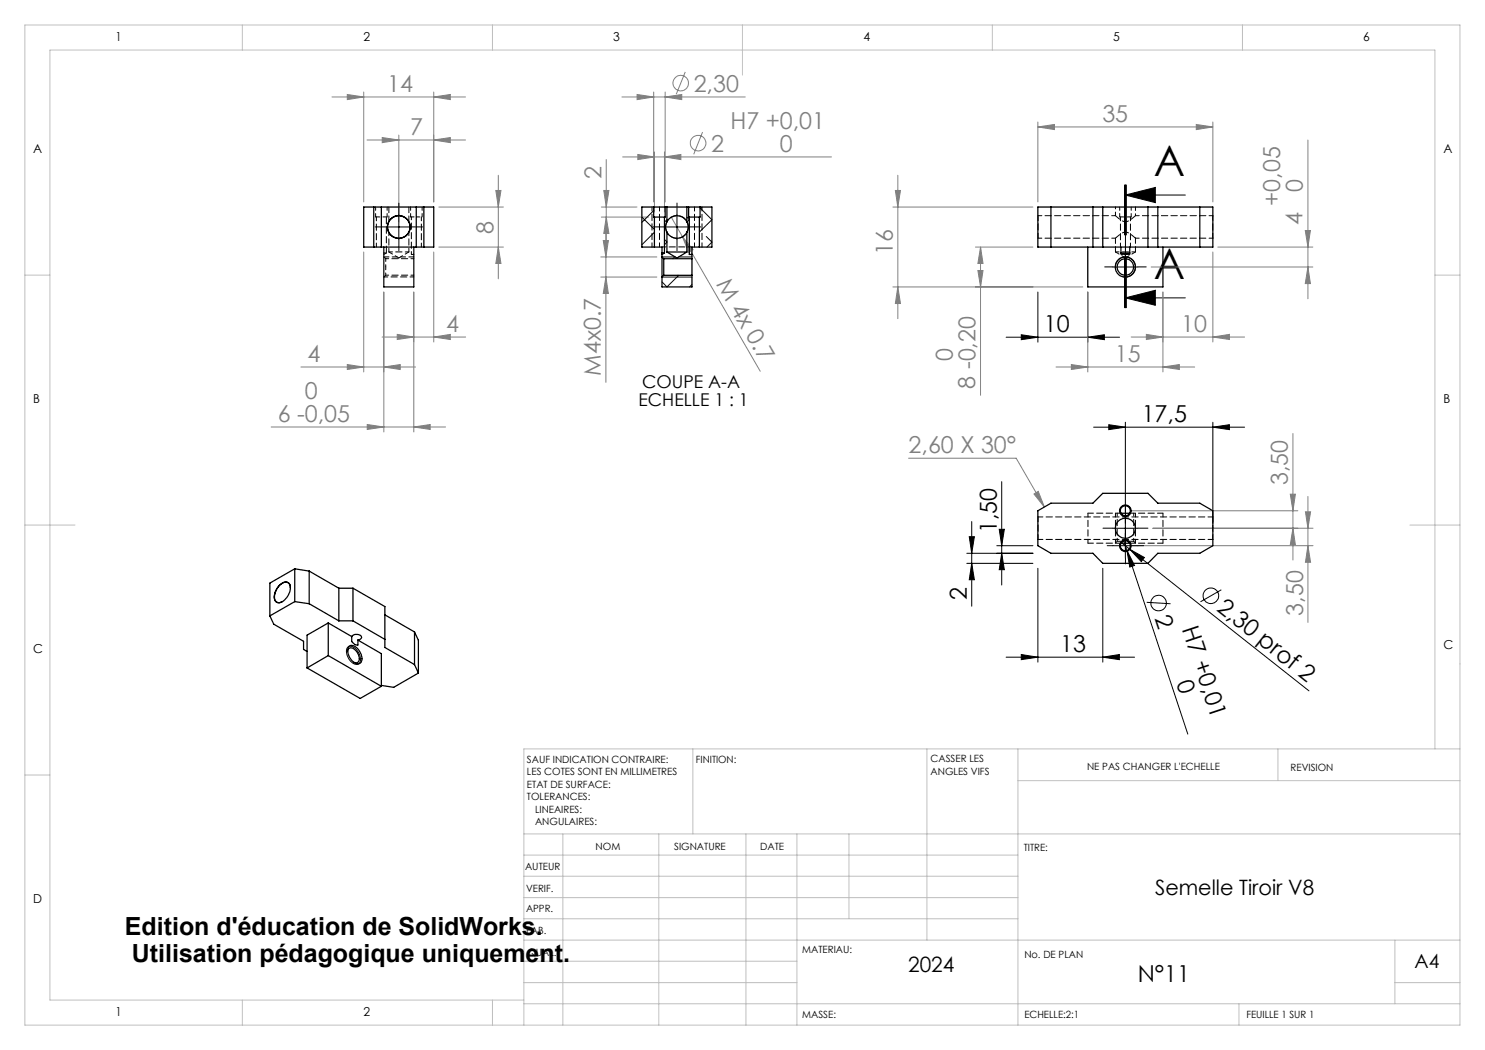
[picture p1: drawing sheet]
<svg xmlns="http://www.w3.org/2000/svg" width="297mm" height="210mm" viewBox="0 0 297 210" stroke-linecap="round" stroke-linejoin="round" font-family="sans-serif">
<g fill="none" stroke="#000" stroke-width=".2">
<path d="M224.9 37v10zM225.1 39l6-1.5v3zM225.1 39h12M225.1 37v10M225.3 37v10M77.3 45.4h5M79.8 42.9v5M132.4 51.4h2.6M132.4 55.4h6M132.9 45.4h5M135.4 42.9v5M135.7 51.4h2.7"/>
<path d="M207.6 58.4v10M217.6 58.4v10M222.6 53.4h5M223.1 53.9a2 2 0 0 1 1.8-2.5 2 2 0 0 1 2.2 2.2 2 2 0 0 1-2.6 1.7M224.9 51.5v10M225.1 59.6l6-1.5v3zM225.1 59.6h12M225.1 50.9v5M225.1 51.5v10M225.3 51.5v10M201.2 67.4h22.7M204.3 66.9l3.3 .5-3.3 .5z"/>
<path d="M217.6 67.4l3.3-.5v1zM200.3 96.3v20.7M218.7 85.4h30.2M221.8 84.9l3.3 .5-3.3 .5zM225.1 84.4v27.2M242.6 85.4l3.3-.5v1zM242.6 84.4v20.3M193.4 110.7h13.2M193.4 112.7h13.2M193.9 107.3h1l-.6 3.4zM194.3 104.3v16.9M194.3 112.7l.6 3.2h-1z"/>
<path d="M199.4 109.1h7.2M199.8 105.9h1.1l-.6 3.2zM200.3 110.7l.6 3.2h-1.1zM207.6 113.7v18.7M220.6 113.7v18.7M222.6 109.1h5M222.6 105.6h5M224.2 108.4l37.6 29.8M224.8 108.2l.6 1.9M225.4 110.1l1.5 3-.9 .3zM225.4 110.1l12.2 36.7M226 109.9l2.9 1.6-.7 .8z"/>
<path d="M244.3 118l-4.2 2.4M69.5 129.5l.1-.1a1.63 1.63 0 0 1 2.1 1 1.69 1.69 0 0 1-.2 2.5 2.51 2.51 0 0 1-2-3.4zM201.2 131.4h25.7M204.3 130.9l3.3 .5-3.3 .5zM220.6 131.4l3.3-.5v1zM229.3 120.5l4.8 .2"/>
<circle cx="242.2" cy="119.1" r="1.55"/>
<circle cx="231.7" cy="120.6" r="1.55"/>
</g>
<g fill="none" stroke="#808080" stroke-width=".2">
<path d="M66.4 19.4h26.7M69.5 18.9l3.2 .5-3.2 .5zM72.7 18.4v22M86.7 19.4l3.4-.5v1zM86.7 18.4v22M124.4 19.4h24.6M127.4 18.9l3.3 .5-3.3 .5zM130.7 18.4v22M133 19.4l3.3-.5v1zM133 18.4v22M137.1 14.4l-1.8 4.4M73.4 28h19.7"/>
<path d="M76.4 27.5l3.4 .5-3.4 .5zM79.8 27v17.4M86.7 28l3.4-.5v1zM99.2 38.1h1l-.5 3.3zM99.7 35.1v20.7M120.8 38.1h1l-.6 3.3zM121.2 31.9v17.9M124.5 31.4h41.8M127.6 30.9l3.3 .5-3.3 .5zM130.9 30.4v12M132.9 31.4l3.3-.5v1zM132.9 30.4v12"/>
<path d="M140.5 26.4l-1.8 4.5M179.1 38.1h1l-.5 3.3zM179.6 35.1v28.6M207.6 25.4l3.3-.5v1zM207.6 24.4v16M207.6 25.4h35M239.3 24.9l3.3 .5-3.3 .5zM242.6 24.4v16M261.6 28v31.8M72.7 50.4v24M76.8 58.4v28M82.8 58.4v28"/>
<path d="M86.7 50.4v18M87.8 49.4h12.9M87.8 41.4h12.9M99.7 49.4l.5 3.3h-1zM120.2 51.4h11.2M120.2 55.4h11.2M120.3 41.4h7.1M120.3 43.4h9.4M120.6 48.1h1.1l-.5 3.3zM121.2 45v31.5M121.2 55.4l.5 3.3h-1.1zM121.2 43.4l.6 3.3h-1z"/>
<path d="M134.3 43.5l2.2 3.8M136.5 47.3l2.1 2.6-.9 .6zM136.5 47.3l15.5 27M178.6 57.4h38M178.6 41.4h28M179.6 57.4l.5 3.3h-1zM195.1 49.4h11.5M195.6 54.1h1l-.5 3.3zM196.1 49.4v29.6M196.1 49.4l.5 3.3h-1zM217.6 58.4v16M230.2 53.4h32.4"/>
<path d="M232.6 58.4v16M242.6 50.4v18M243.6 49.4h19M261.1 46.1h1l-.5 3.3zM261.6 53.4l.5 3.3h-1zM60.2 73.4h22.9M69.5 72.9l3.2 .5-3.2 .5zM76.4 67.4h16.7M76.8 73.4l3.2-.5v1zM79.4 66.9l3.4 .5-3.4 .5zM86.7 67.4l3.4-.5v1zM211.2 73.4h27.7"/>
<path d="M214.3 72.9l3.3 .5-3.3 .5zM226.2 67.4h22.7M229.3 66.9l3.3 .5-3.3 .5zM232.6 73.4l3.3-.5v1zM242.6 67.4l3.3-.5v1zM54.2 85.4h34.9M73.4 84.9l3.4 .5-3.4 .5zM82.8 85.4l3.2-.5v1zM181.7 91.6h21.5l5.7 9.8M206.8 98.8l.8-.5 1.3 3.1zM258.1 98.8h1l-.5 3.4zM258.6 86.7v25.3"/>
<path d="M261.6 99.3v25.2M226.1 109.1h36.5M226.1 102.2h33.5M230.6 105.6h32M258.6 105.6l.5 3.4h-1zM261.1 102.4h1l-.5 3.2zM261.6 109.1l.5 3.4h-1z"/>
<circle cx="136.1" cy="16.6" r="1.55"/>
<circle cx="139.6" cy="28.6" r="1.55"/>
</g>
<path d="M225.1 61.5v-24.5" fill="none" stroke="#000" stroke-width=".2" stroke-dasharray="6.3 1.3 1.3 1.3" stroke-dashoffset="1.1"/>
<g fill="none" stroke="#c0c0c0" stroke-width=".2">
<path d="M5 5h287v200h-287zM48.5 5v5M98.5 5v5M148.5 5v10M198.5 5v5M248.5 5v5M5 55h5M287 55h5M5 105h10M282 105h10M5 155h5M138.6 149.8v17"/>
<path d="M185.4 149.8v38.2M203.6 149.8v55.2M203.6 156.1h88.4M255.6 149.8v6.3M287 149.8v-139.8h-277v190h94.8M292 149.8h-187.2v55.2M104.8 166.8h187.2M104.8 179.5h98.8M104.8 175.3h98.8M104.8 171h98.8M112.6 166.8v38.2M131.8 166.8v38.2"/>
<path d="M149.2 166.8v38.2M159.4 166.8v38.2M169.8 166.8v17M104.8 183.8h98.8M104.8 196.5h54.6M104.8 192.3h54.6M104.8 188h187.2M279 196.5h13M279 188v12.8M48.5 200v5M98.5 200v5M104.8 200.8h187.2"/>
<path d="M247.8 200.8v4.2"/>
</g>
<g fill="none" stroke="#000" stroke-width=".2" stroke-dasharray="30.5 1.3 1.3 1.3">
<path d="M77.3 45.4h-2.3M79.8 42.9v-2.3M79.8 47.9v2.2M82.3 45.4h2.2M132.9 45.4h-2.3M135.4 42.9v-2.3M135.4 47.9v2.3M137.9 45.4h2.3M222.6 53.4h-1.7M225.1 50.9v-1.7M225.1 55.9v1.6M227.6 53.4h1.6"/>
<path d="M222.6 109.1h-1.2M222.6 105.6h-2M225.1 106.6v-1.1M225.1 111.6v1.2M225.1 103.1v-2M225.1 108.1v2M227.6 109.1h1.1M227.6 105.6h2"/>
</g>
<path d="M76.8 51.4h2.6M80.1 51.4h2.7" fill="none" stroke="#000" stroke-width=".2" stroke-dasharray="1.3 .6" stroke-dashoffset=".3"/>
<path d="M76.8 55.4h6M223.1 108.6v-6M227.1 108.6v-6" fill="none" stroke="#000" stroke-width=".2" stroke-dasharray="1.3 .6" stroke-dashoffset=".5"/>
<g fill="#000">
<path d="M225.4 110.1l1.5 3-.9 .3zM226 109.9l2.9 1.6-.7 .8z"/>
<path d="M225.1 59.6l6-1.5v3zM225.1 39l6-1.5v3z"/>
<path d="M217.6 67.4l3.3-.5v1zM204.3 66.9l3.3 .5-3.3 .5z"/>
<path d="M221.8 84.9l3.3 .5-3.3 .5zM242.6 85.4l3.3-.5v1z"/>
<path d="M193.9 107.3h1l-.6 3.4zM194.3 112.7l.6 3.2h-1zM199.8 105.9h1.1l-.6 3.2zM200.3 110.7l.6 3.2h-1.1z"/>
<path d="M204.3 130.9l3.3 .5-3.3 .5zM220.6 131.4l3.3-.5v1z"/>
</g>
<g fill="#808080">
<path d="M136.5 47.3l2.1 2.6-.9 .6z"/>
<path d="M86.7 28l3.4-.5v1zM76.4 27.5l3.4 .5-3.4 .5zM82.8 85.4l3.2-.5v1zM73.4 84.9l3.4 .5-3.4 .5z"/>
<path d="M86.7 19.4l3.4-.5v1zM69.5 18.9l3.2 .5-3.2 .5z"/>
<path d="M207.6 25.4l3.3-.5v1zM239.3 24.9l3.3 .5-3.3 .5zM229.3 66.9l3.3 .5-3.3 .5zM242.6 67.4l3.3-.5v1zM206.8 98.8l.8-.5 1.3 3.1zM127.4 18.9l3.3 .5-3.3 .5zM133 19.4l3.3-.5v1zM127.6 30.9l3.3 .5-3.3 .5zM132.9 31.4l3.3-.5v1z"/>
<path d="M232.6 73.4l3.3-.5v1zM214.3 72.9l3.3 .5-3.3 .5zM86.7 67.4l3.4-.5v1zM79.4 66.9l3.4 .5-3.4 .5z"/>
<path d="M195.6 54.1h1l-.5 3.3zM196.1 49.4l.5 3.3h-1zM261.6 53.4l.5 3.3h-1zM261.1 46.1h1l-.5 3.3zM179.6 57.4l.5 3.3h-1zM179.1 38.1h1l-.5 3.3zM121.2 43.4l.6 3.3h-1zM120.8 38.1h1l-.6 3.3z"/>
<path d="M99.2 38.1h1l-.5 3.3zM99.7 49.4l.5 3.3h-1zM261.1 102.4h1l-.5 3.2zM261.6 109.1l.5 3.4h-1zM258.1 98.8h1l-.5 3.4zM258.6 105.6l.5 3.4h-1zM120.6 48.1h1.1l-.5 3.3zM121.2 55.4l.5 3.3h-1.1z"/>
<path d="M69.5 72.9l3.2 .5-3.2 .5zM76.8 73.4l3.2-.5v1z"/>
</g>
<g fill="none" stroke="#000" stroke-width=".25">
<path d="M72.7 41.4h14v8h-14zM74.8 41.4v8M76.3 41.4v8M76.8 49.4v8h6v-8M83.3 41.4v8M84.8 41.4v8M130.7 41.4h2.3M130.7 41.4h-2.3v8h2.5M130.7 41.4v2h.2M130.9 43.4h2M130.9 49.4h1.5v1.2M130.9 43.4v6"/>
<path d="M132.4 51.4v4M132.4 50.6h.5M132.4 50.6v.3M132.4 50.9v.5M132.4 51.4l.4 .3M132.8 51.7v3.4M132.8 55.1l-.4 .3M132.8 55.1h5.6M132.8 51.7h5.6M132.9 50.6l-.5 .3M132.9 43.4v7.2M133 41.4h.4"/>
<path d="M133 41.4v2h-.1M133.4 50.4h4M133.4 46.4a2.21 2.21 0 0 0 2 1.3 2.21 2.21 0 0 0 2-1.3M133.4 44.4a2.23 2.23 0 0 1 2-1.3 2.23 2.23 0 0 1 2 1.3M133.4 41.4h4M133.4 44.4a2.24 2.24 0 0 0 0 2M133.4 41.4v3M133.4 46.4v4M133.4 50.4l2 1.2 2-1.2M137.4 44.4a2.24 2.24 0 0 1 0 2M137.4 41.4h.3M137.4 41.4v3"/>
<path d="M137.4 46.4v4M137.7 41.4h2.3M137.7 41.4v2h.2M137.9 43.4h2M137.9 43.4v7.5h.5M138.4 51.7v3.4M138.4 55.1v2.3h-6v-2M139.9 49.4h-1.5v2.3M139.9 43.4v6M140 41.4h2.4v8h-2.5M140 41.4v2h-.1M207.6 41.4h35v8h-35z"/>
<path d="M210.2 41.4v8M217.6 49.4v8h15v-8M218.6 41.4v8M220.6 41.4v8M224.2 50.6h1.8M224.2 50.6l.7 .3 1.1-.3M224.2 49.4v1.2M226 49.4v1.2M229.6 41.4v8M231.6 41.4v8M240 41.4v8M55.9 117a1.26 1.26 0 0 1 2-.2 2.99 2.99 0 0 1-2.3 3.7 1.4 1.4 0 0 1-.6-2z"/>
<path d="M58.1 117.6a1.05 1.05 0 0 0-.7-1.2 1.05 1.05 0 0 0-1.3 .5 2.84 2.84 0 0 0-1 3.3 .92 .92 0 0 0 1.4 .1M58.9 113.8v6.5M58.9 113.8l2.9 .4M58.9 113.8l-4.9 2.8v6.6M61.8 114.2v6.5M61.8 114.2l6 3.4M67.8 117.6v6.6M67.8 117.6h2.8M70.6 117.6l6.4 3.7v8.2l5.9 3.4M70.6 117.6v6.6M207.6 102.2l2.6-1.6h8.4l2-1.9h9l2 1.9h8.4l2.6 1.6v6.9l-2.6 1.6h-8.4l-2 2h-9l-2-2h-8.4l-2.6-1.6zM224.2 108.6h1.8"/>
<path d="M224.2 102.6h1.8M54 123.2l.8 1.6 5.9 3.5v1.6l.7 .4M58.9 120.3l-4.9 2.9M58.9 120.3l2.9 .4M61.4 133.6l10.6 6.1 4.3-2.4M61.8 120.7l6 3.5M65.7 124.6l4.6 2.7M65.7 124.6l-4.3 2.4v6.6M65.7 131.1l10.6 6.2M65.7 131.1l-4.3 2.5M65.7 124.6v6.5M67.8 124.2h2.8"/>
<path d="M69.5 130.3a.77 .77 0 0 1 .6-.7 .77 .77 0 0 1 .9 .4 1.78 1.78 0 0 1 .5 2.5h-.7M69.8 129.2a1.63 1.63 0 0 1 2.1 1.1l.2 .4a1.4 1.4 0 0 1-.3 2 2.57 2.57 0 0 1-2.3-2.7zM70.3 127.3a1.17 1.17 0 0 1 2 .2l-.3 .4-.4 .1M70.3 127.3v1l.6 .6 .7 .1v-1M70.6 124.2l6.4 3.7M71.6 128l4.7 2.7v6.6M77 123l5.9 3.4M82.9 132.9l.8 1.7M82.9 126.4v6.5M82.9 126.4l.8 1.6v6.6M83.7 134.6l-5 2.9-2.4-.4"/>
<circle cx="79.7" cy="45.4" r="2.28"/>
<circle cx="79.8" cy="45.4" r="2.25"/>
<circle cx="225.1" cy="53.4" r="2.03"/>
<circle cx="225.1" cy="53.4" r="1.66"/>
<circle cx="225.1" cy="109.1" r="1.15"/>
<circle cx="225.1" cy="105.6" r="2"/>
<circle cx="225.1" cy="109.1" r="1"/>
<circle cx="225.1" cy="102.2" r="1"/>
<circle cx="225.1" cy="102.1" r="1.15"/>
</g>
<path d="M75.1 43.4h2.3M77.8 50.4l2 1.2M79.8 51.6l2-1.2M130.4 41.4v8M131.9 49.4v-8M138.9 49.4v-8M140.4 41.4v8M223.1 50.4l2 1.2M223.9 43.4h2.3M225.1 51.6l2-1.2" fill="none" stroke="#000" stroke-width=".2" stroke-dasharray="1.3 .6" stroke-dashoffset=".4"/>
<path d="M207.6 43.1v4.5M242.6 43.1v4.5M207.6 103.4v4.5M207.6 107.9h35M242.6 103.4v4.5M242.6 103.4h-35" fill="none" stroke="#000" stroke-width=".2" stroke-dasharray="1.3 .6" stroke-dashoffset=".3"/>
<path d="M137.7 45.4a2.27 2.27 0 0 0-3.4-2 2.27 2.27 0 0 0-.2 3.9 2.27 2.27 0 0 0 3.6-1.7v-.2M223.1 47.6l.3-.2a2.04 2.04 0 0 1 2.2-.8l1.5 1M223.1 47.6v2.8M227.1 43.1l-.2 .2a2.14 2.14 0 0 1-2.3 .9l-1.5-1.1M227.1 50.4v-2.8M224.2 102.6h-6.6M224.2 108.6h-6.6M232.6 102.6h-6.6M232.6 108.6h-6.6" fill="none" stroke="#000" stroke-width=".2" stroke-dasharray="1.3 .6" stroke-dashoffset=".2"/>
<g fill="none" stroke="#000" stroke-width=".2" stroke-dasharray="1.3 .6" stroke-dashoffset=".5">
<path d="M75.3 43.4v6M77.8 50.4h4M84.3 49.4v-6M138.4 49.4h-6M207.6 47.6h15.5M223.1 50.4h4M223.1 43.1h-15.5M224.1 43.4v6M226.1 49.4v-6M227.1 47.6h15.5M242.6 43.1h-15.5M217.6 102.6v6"/>
<path d="M232.6 102.6v6"/>
</g>
<g fill="none" stroke="#000" stroke-width=".2" stroke-dasharray="1.3 .6">
<path d="M76.8 55.4l.3-.4M76.8 50.9l.5-.3M77.1 51.7l-.3-.3M77.3 50.6h-.5M82.3 50.9h.5M207.6 47.7v-.1M207.6 43.1h.1M224.2 50.9v-.3M226 50.6v.3M242.6 47.6v.1M242.6 43.1h.1M207.6 107.9h.1"/>
<path d="M207.6 103.4h.1M223.4 108.3l-.3 .3M227.1 108.6l-.4-.3M242.6 107.9h.1M242.6 103.4h.1"/>
</g>
<path d="M223.1 41.4v1.7M224.2 50.9h1.8M227.1 43.1v-1.7" fill="none" stroke="#000" stroke-width=".2" stroke-dasharray="1.3 .6" stroke-dashoffset=".9"/>
<path d="M75.1 41.4v2M77.4 43.4v-2M77.8 46.4v4M81.8 50.4v-4M82.1 43.4h1.2M82.1 41.4v2M83.3 43.4h1.1M84.4 43.4v-2M223.9 41.4v2M226.2 43.4v-2" fill="none" stroke="#000" stroke-width=".2" stroke-dasharray="1.3 .6" stroke-dashoffset=".6"/>
<path d="M77.1 53.4v-1.7M77.1 55v-1.6" fill="none" stroke="#000" stroke-width=".2" stroke-dasharray="1.3 .6" stroke-dashoffset=".8"/>
<path d="M77.8 41.4v3M81.8 44.4v-3" fill="none" stroke="#000" stroke-width=".2" stroke-dasharray="1.3 .6" stroke-dashoffset=".1"/>
<path d="M77.1 55h5.7M82.3 43.4v7.5M82.8 51.7h-5.7M223.4 102.6v5.7M226.7 108.3v-5.7" fill="none" stroke="#000" stroke-width=".2" stroke-dasharray="1.3 .6" stroke-dashoffset=".7"/>
<path d="M77.3 50.6v-7.2M226.7 108.3h-3.3" fill="none" stroke="#000" stroke-width=".2" stroke-dasharray="1.3 .6" stroke-dashoffset="-.1"/>
<g fill="none" stroke="#000" stroke-width=".2">
<path d="M128.4 43.4l2.5 2.5M130.7 42.1l-2.3 2.4M130.9 46.5l-2.5 2.5M132.9 47.9l.5 .5M133.4 43.9l-.5 .5M133.4 48.4l-.5 .6M135 51.4l-.5 .3M135.5 55.1l.1 .1M135.7 55.1l-2.3 2.3-1-1M137.4 43.4l.5 .5M137.9 43.9l-.5 .5M138.4 56.9l-.5 .5"/>
<path d="M140 41.6l2.4 2.3-2.5 2.5M140.4 41.4l-.4 .4M141.3 47.3l1.1 1.1-1 1"/>
</g>
<g font-size="8.5">
<text x="230.8" y="35.2">A</text>
<text x="230.8" y="55.7">A</text>
</g>
<g font-size="5">
<text x="25" y="187">Edition d'éducation de SolidWorks.</text>
<text x="26.4" y="192.5">Utilisation pédagogique uniquement.</text>
</g>
<g font-size="4.7" fill="#808080">
<text x="77.4" y="18.4">14</text>
<text x="138.7" y="18.3">2,30</text>
<text x="82.1" y="27">7</text>
<text x="146.1" y="25.8">H7 +0,01</text>
<text x="220.5" y="24.4">35</text>
<text x="120.3" y="35.8" transform="rotate(-90 120.3 35.8)">2</text>
<text x="142.2" y="30.3">2</text>
<text x="156" y="30.4">0</text>
<text x="256.1" y="41.1" transform="rotate(-90 256.1 41.1)">+0,05</text>
<text x="260.6" y="38.3" transform="rotate(-90 260.6 38.3)">0</text>
<text x="98.7" y="46.7" transform="rotate(-90 98.7 46.7)">8</text>
<text x="260.5" y="45" transform="rotate(-90 260.5 45)">4</text>
<text x="178.6" y="51.1" transform="rotate(-90 178.6 51.1)">16</text>
<text x="143.2" y="56.9" transform="rotate(60 143.2 56.9)">M 4x 0.7</text>
<text x="89.3" y="66.4">4</text>
<text x="236.3" y="66.4">10</text>
<text x="61.5" y="72.4">4</text>
<text x="120.2" y="75.2" transform="rotate(-90 120.2 75.2)">M4x0.7</text>
<text x="190.6" y="72.3" transform="rotate(-90 190.6 72.3)">0</text>
<text x="195" y="77.7" transform="rotate(-90 195 77.7)">8 -0,20</text>
<text x="223" y="72.4">15</text>
<text x="61" y="79.8">0</text>
<text x="55.5" y="84.3">6 -0,05</text>
<text x="181.7" y="90.6">2,60 X 30°</text>
<text x="257.6" y="97" transform="rotate(-90 257.6 97)">3,50</text>
<text x="260.6" y="123.2" transform="rotate(-90 260.6 123.2)">3,50</text>
</g>
<g font-size="4.7">
<text x="208.8" y="66.4">10</text>
<text x="228.3" y="84.4">17,5</text>
<text x="199.4" y="106.7" transform="rotate(-90 199.4 106.7)">1,50</text>
<text x="193.4" y="119.9" transform="rotate(-90 193.4 119.9)">2</text>
<text x="230.9" y="123.6" transform="rotate(72 230.9 123.6)">2</text>
<text x="236.4" y="125.8" transform="rotate(72 236.4 125.8)">H7 +0,01</text>
<text x="243.1" y="122.1" transform="rotate(38 243.1 122.1)">2,30 prof 2</text>
<text x="212" y="130.4">13</text>
<text x="235.2" y="136.7" transform="rotate(72 235.2 136.7)">0</text>
<text x="227.5" y="196.3">N°11</text>
</g>
<g font-size="4.2">
<text x="231" y="179">Semelle Tiroir V8</text>
<text x="181.6" y="194.3">2024</text>
</g>
<text font-size="3.9" x="282.9" y="193.6">A4</text>
<g font-size="3.5">
<text x="128.4" y="77.6">COUPE A-A</text>
<text x="127.7" y="81.2">ECHELLE 1 : 1</text>
</g>
<g font-size="2.5">
<text x="23.1" y="8.2">1</text>
<text x="72.7" y="8.2">2</text>
<text x="122.7" y="8.2">3</text>
<text x="172.7" y="8.2">4</text>
<text x="222.7" y="8.2">5</text>
<text x="272.7" y="8.2">6</text>
<text x="6.7" y="30.7">A</text>
<text x="288.7" y="30.7">A</text>
<text x="6.7" y="80.7">B</text>
<text x="288.7" y="80.7">B</text>
<text x="6.7" y="130.7">C</text>
<text x="288.7" y="129.7">C</text>
<text x="6.7" y="180.7">D</text>
<text x="23.1" y="203.2">1</text>
<text x="72.7" y="203.2">2</text>
</g>
<g font-size="2">
<text x="105.4" y="152.6">SAUF INDICATION CONTRAIRE:</text>
<text x="105.4" y="155.1">LES COTES SONT EN MILLIMETRES</text>
<text x="139.2" y="152.6">FINITION:</text>
<text x="186.1" y="152.5">CASSER LES</text>
<text x="186.1" y="155">ANGLES VIFS</text>
<text x="217.4" y="154">NE PAS CHANGER L'ECHELLE</text>
<text x="258.1" y="154.2">REVISION</text>
<text x="105.4" y="157.6">ETAT DE SURFACE:</text>
<text x="105.4" y="160.1">TOLERANCES:</text>
<text x="107" y="162.6">LINEAIRES:</text>
<text x="107" y="165.1">ANGULAIRES:</text>
<text x="119.1" y="170">NOM</text>
<text x="134.8" y="169.9">SIGNATURE</text>
<text x="152" y="169.9">DATE</text>
<text x="204.8" y="170.2">TITRE:</text>
<text x="105" y="174.1">AUTEUR</text>
<text x="105.2" y="178.3">VERIF.</text>
<text x="105.2" y="182.4">APPR.</text>
<text x="105.3" y="186.8">FAB.</text>
<text x="105.5" y="191.1">QUAL.</text>
<text x="160.5" y="190.5">MATERIAU:</text>
<text x="204.9" y="191.6">No. DE PLAN</text>
<text x="160.4" y="203.5">MASSE:</text>
<text x="204.9" y="203.6">ECHELLE:2:1</text>
<text x="249.3" y="203.6">FEUILLE 1 SUR 1</text>
</g>
</svg>
